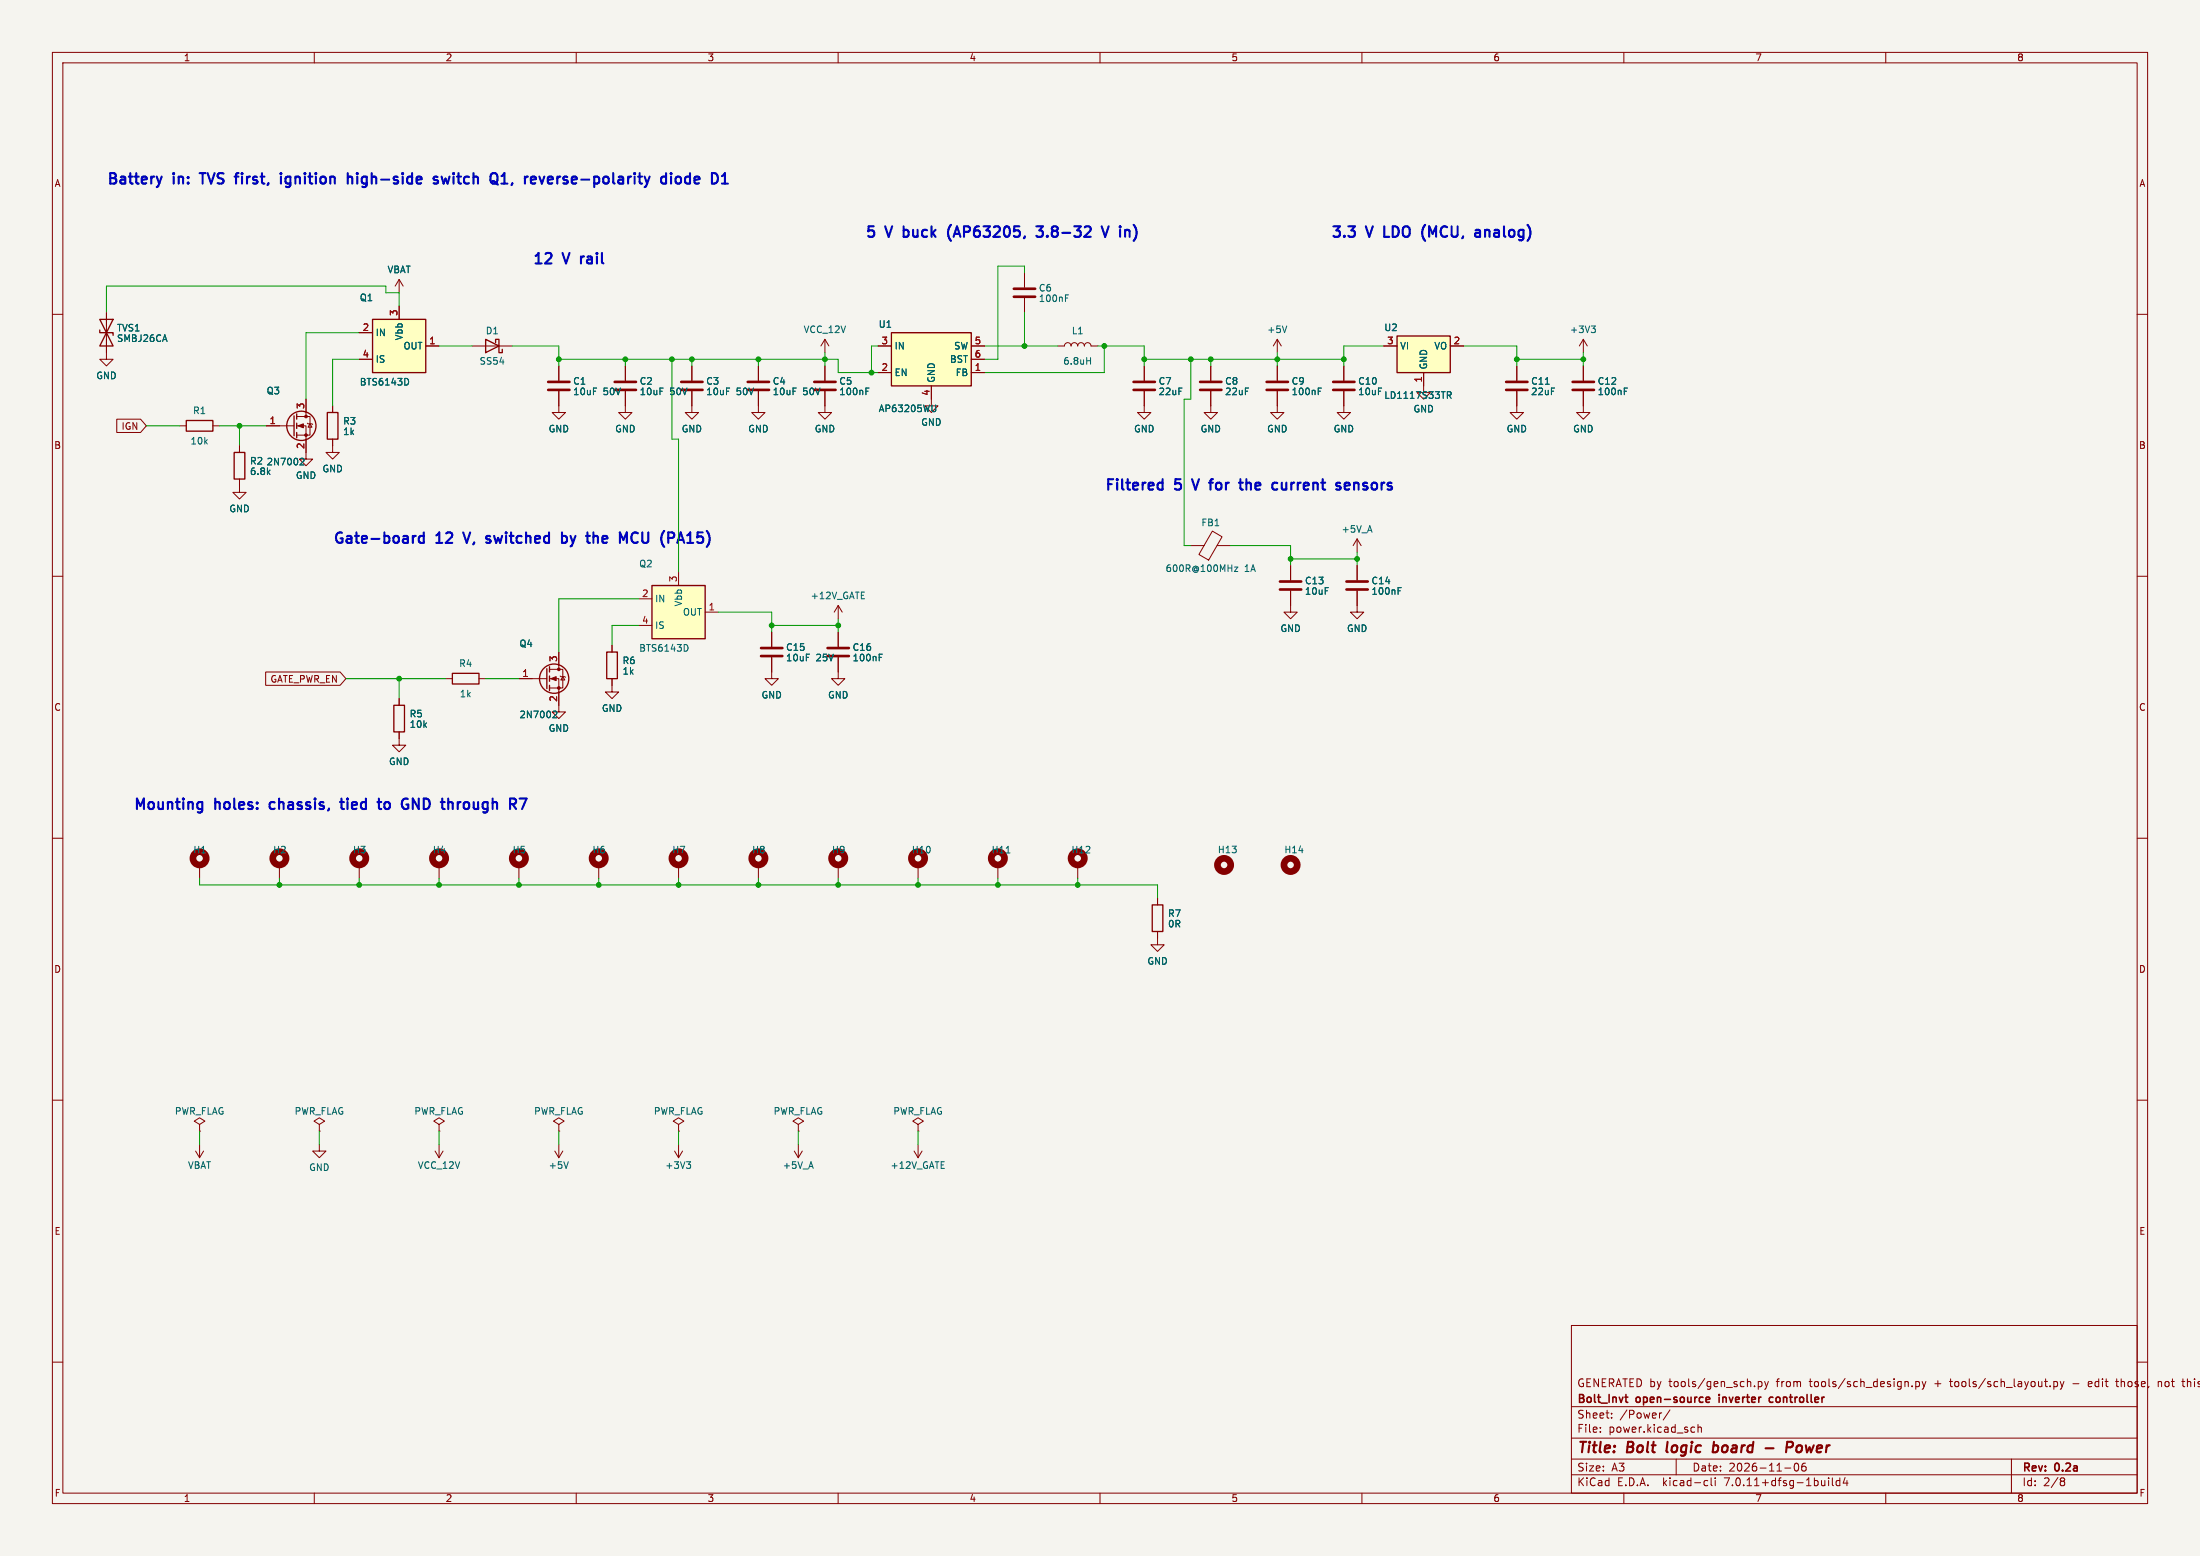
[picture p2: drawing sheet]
<svg xmlns="http://www.w3.org/2000/svg" width="420mm" height="297mm" viewBox="0 0 420 297" stroke-linecap="round" stroke-linejoin="round" font-family="sans-serif">
<path d="M0 0h420v297h-420z" fill="#f5f4ef" stroke="#f5f4ef" stroke-width=".19"/>
<g fill="none" stroke="#840000" stroke-width=".19">
<path d="M10 10h400v277h-400zM12 12h396v273h-396zM60 10v2M110 10v2M160 10v2M210 10v2M260 10v2M310 10v2M360 10v2M10 60h2M20.3 59.7v8.9h1.3l-1.3 1.3-1.3-1.3h1.3M76.2 53.3v2.6"/>
<path d="M76.2 58.4v2.6M76.2 53.3l-.8 1.3M76.2 53.3l.8 1.3M195.6 52.1v2.8M195.6 56.9v2.8M408 60h2M56.6 79.5h2.6v3.6h-2.6M58.4 76.2v3.3M63.5 77.5v1.2M68.6 63.5h2.5M68.6 68.6h2.5M81.3 66h2.5"/>
<path d="M90.2 66h7.6M106.7 74.7v4h1.2l-1.2 1.3-1.3-1.3h1.3M106.7 69.9v2.7M119.4 74.7v4h1.2l-1.2 1.3-1.3-1.3h1.3M119.4 69.9v2.7M132.1 74.7v4h1.2l-1.2 1.3-1.3-1.3h1.3M132.1 69.9v2.7M144.8 74.7v4h1.2l-1.2 1.3-1.3-1.3h1.3M144.8 69.9v2.7M157.5 74.7v4h1.2l-1.2 1.3-1.3-1.3h1.3M157.5 64.8l-.8 1.2M157.5 64.8v2.5"/>
<path d="M157.5 69.9v2.7M157.5 64.8l.7 1.2M167.6 66h2.6M167.6 71.1h2.6M177.8 73.7v3.8h1.3l-1.3 1.2-1.3-1.2h1.3M185.4 66h2.6M185.4 68.6h2.6M185.4 71.1h2.6M201.9 66h1.3a.64 .64 0 0 1 .6-.6 .64 .64 0 0 1 .7 .6 .64 .64 0 0 1 .6-.6 .64 .64 0 0 1 .6 .6 .64 .64 0 0 1 .7-.6 .64 .64 0 0 1 .6 .6 .64 .64 0 0 1 .6-.6 .64 .64 0 0 1 .7 .6h1.2M218.4 74.7v4h1.3l-1.3 1.3-1.2-1.3h1.2M218.4 69.9v2.7M231.1 74.7v4h1.3l-1.3 1.3-1.2-1.3h1.2"/>
<path d="M231.1 69.9v2.7M243.8 74.7v4h1.3l-1.3 1.3-1.2-1.3h1.2M243.8 64.8v2.5M243.8 69.9v2.7M243.8 64.8l-.7 1.2M243.8 64.8l.8 1.2M256.5 74.7v4h1.3l-1.3 1.3-1.2-1.3h1.2M256.5 69.9v2.7M264.2 66h2.5M271.8 71.1v3.8h1.2l-1.2 1.3-1.3-1.3h1.3M276.9 66h2.5M289.6 74.7v4h1.2l-1.2 1.3-1.3-1.3h1.3"/>
<path d="M289.6 69.9v2.7M302.3 74.7v4h1.2l-1.2 1.3-1.3-1.3h1.3M302.3 64.8v2.5M302.3 69.9v2.7M302.3 64.8l-.8 1.2M302.3 64.8l.7 1.2M22.3 80h4.5l1.1 1.3-1.1 1.3h-4.5zM34.3 81.3h1.3M40.6 81.3h1.3M45.7 91.4v2.6h1.3l-1.3 1.3-1.3-1.3h1.3M45.7 85.1v1.3M50.8 81.3h5.3"/>
<path d="M56.6 81.3h1.8v6.3h1.3l-1.3 1.3-1.3-1.3h1.3M58.7 80.8l1 .2M59.2 80.9l.4 .6h-.8zM63.5 83.8v2.6h1.3l-1.3 1.2-1.3-1.2h1.3M10 110h2M121.9 114.3h2.6M121.9 119.4h2.6M129.5 109.2v2.6M134.6 116.8h2.6M160 115.6v2.5M160 115.6l-.7 1.2M160 115.6l.8 1.2"/>
<path d="M227.3 104.1h2.6M231.4 101.4l1.9 1.1-2.6 4.4-1.8-1.1zM232.4 104.1h2.5M246.4 112.8v4h1.2l-1.2 1.3-1.3-1.3h1.3M246.4 108v2.7M259.1 112.8v4h1.2l-1.2 1.3-1.3-1.3h1.3M259.1 102.9v2.5M259.1 108v2.7M259.1 102.9l-.8 1.2M259.1 102.9l.7 1.2M408 110h2M50.7 128.3h14.2l1.1 1.2-1.1 1.3h-14.2z"/>
<path d="M76.2 139.7v2.5h1.3l-1.3 1.3-1.3-1.3h1.3M76.2 133.4v1.2M85.1 129.5h1.3M91.4 129.5h1.3M99.1 129.5h5.3M104.9 129.5h1.8v6.4h1.2l-1.2 1.3-1.3-1.3h1.3M104.9 127.8h2.5v3.5h-2.5M106.7 124.5v3.3M106.9 129l1 .3M107.4 129.2l.4 .6h-.7zM116.8 129.5v2.6h1.3l-1.3 1.3-1.2-1.3h1.2M116.8 123.2v1.3"/>
<path d="M147.3 125.5v4h1.3l-1.3 1.3-1.3-1.3h1.3M147.3 120.7v2.7M160 125.5v4h1.3l-1.3 1.3-1.3-1.3h1.3M160 120.7v2.7M10 160h2M408 160h2M38.1 165.1v2.5M53.3 165.1v2.5M68.6 165.1v2.5M83.8 165.1v2.5M99.1 165.1v2.5M114.3 165.1v2.5"/>
<path d="M129.5 165.1v2.5M144.8 165.1v2.5M160 165.1v2.5M175.3 165.1v2.5M190.5 165.1v2.5M205.7 165.1v2.5M221 177.8v2.5h1.2l-1.2 1.3-1.3-1.3h1.3M221 171.5v1.2M10 210h2M37.3 219.7l.8 1.3M38.1 214.6l1-.6-1-.6-1 .6 1 .6v1.3M38.1 215.9h.1"/>
<path d="M38.1 218.4v2.6M38.9 219.7l-.8 1.3M61 214.6l1-.6-1-.6-1.1 .6 1.1 .6v1.3M61 215.9h.1M61 218.4v1.3h1.2l-1.2 1.3-1.3-1.3h1.3M83.1 219.7l.7 1.3M83.8 214.6l1-.6-1-.6-1 .6 1 .6v1.3M83.8 215.9h.1M83.8 218.4v2.6M84.6 219.7l-.8 1.3M105.9 219.7l.8 1.3M106.7 214.6l1-.6-1-.6-1 .6 1 .6v1.3"/>
<path d="M106.7 215.9h.1M106.7 218.4v2.6M107.4 219.7l-.7 1.3M128.8 219.7l.7 1.3M129.5 214.6l1.1-.6-1.1-.6-1 .6 1 .6v1.3M129.5 215.9h.1M129.5 218.4v2.6M130.3 219.7l-.8 1.3M151.6 219.7l.8 1.3M152.4 214.6l1-.6-1-.6-1 .6 1 .6v1.3M152.4 215.9h.1M152.4 218.4v2.6"/>
<path d="M153.2 219.7l-.8 1.3M174.5 219.7l.8 1.3M175.3 214.6l1-.6-1-.6-1.1 .6 1.1 .6v1.3M175.3 215.9h.1M175.3 218.4v2.6M176 219.7l-.7 1.3M408 210h2M10 260h2M300 253h108v32h-108zM408 260h2M300 278.5h108M300 274.5h108"/>
<path d="M300 268.5h108M305.5 273.2v.2M305.5 272.5v.1M307.7 270.5v.2M307.7 269.8v.1M317.2 269.7l-.3 .1M318.8 269.1l-1.3 1.9M320 278.5v3M323.1 272.4l.4 .1M323.5 273.3l-.4 .1M324.2 272.5l.2-.1 .3 .1 .1 .9M324.2 271.9v1.5"/>
<path d="M335.7 263.7v1.5M335.7 263.8l.4-.1 .3 .3-.2 .6h-.5M336.9 263.7l.3 1M337.2 264.7l-.3 .5M337.6 263.7l-.4 1M342.7 279.4l.2-.1a.8 .8 0 0 1 .5 .7 .8 .8 0 0 1-.5 .8 1 1 0 0 1-.2-1.4zM344.7 279.3a.59 .59 0 0 0-.8 .6v.6l.2 .2 .4 .1 .2-.2 .1-.5-.1-.2h-.5l-.3 .2M365 264.5v.2M365.7 263.8l.5-.1 .2 .3-.1 .6h-.6M365.7 263.7v1.5M366.9 263.7l.4 1M367.3 264.7l-.4 .5"/>
<path d="M367.7 263.7l-.4 1M384 278.5v6.5M391.4 264.5v.2M392.1 263.8l.4-.1 .3 .3-.1 .6h-.6M392.1 263.7v1.5M393.3 263.7l.4 1M393.7 264.7l-.4 .5M394 263.7l-.3 1M395.7 264.1h1.2M399.2 263.7h-.3l-.2 .2v.7l.5 .1M399.4 264l-.7 .2M403.9 263.7h.5"/>
<path d="M404.1 263.2v1.3l.3 .2M412 263.7v1M412.6 263.8l-.4-.1-.2 .1M416.5 263.7h.6M416.7 263.2v1.3l.4 .2M60 285v2M110 285v2M160 285v2M210 285v2M260 285v2M300 281.5h108M310 285v2"/>
<path d="M325.6 282.6l.4 .1M326 283.5l-.4 .1M326.7 282.1v1.3l.2 .2M327.4 282.1v.1M327.4 282.6v1M340.7 280.2h1.2M349.1 282.1v.1M349.1 282.6v1M349.8 282.1v1.3l.2 .2M351.2 282.7l-.4-.1-.3 .3 .2 .6h.5M351.2 282.1v1.5M352.2 282l-.3 1.1h.9"/>
<path d="M352.6 282.6v1M360 285v2M393.6 282.1h.3l.3 .3-.3 .3M393.6 282.7h.3M393.9 282.7l.2 .2 .1 .4-.3 .3h-.3"/>
</g>
<path d="M318.3 275.2l-.1 1.9M327.1 276h.8M327.2 275.2l-.2 2M327.8 277a.66 .66 0 0 1-.8 .1M337.1 276.4h1.5M341.1 276.3h.7a.55 .55 0 0 0 .5-.5 .55 .55 0 0 0-.3-.6h-.8l-.2 2M343.7 275.9a.62 .62 0 0 0-.7 .4v.7l.5 .2" fill="none" stroke="#840000" stroke-width=".4"/>
<path d="M310.2 266.7h.6M310.5 267.6l.3 .1M325.7 267.2l.7-.2-.1-.2-.4-.1-.2 .2 .1 .7h.5M328.2 266.2v.1M328.2 266.7v1M338.5 266.8l-.5-.1-.2 .3 .1 .6h.6" fill="none" stroke="#840000" stroke-width=".3"/>
<g fill="none" stroke="#840000" stroke-width=".25">
<path d="M19 63v.5h2.6v.5M19 61l2.6 5h-2.6l2.6-5zM56.1 79.4v3.8M56.6 79v1M62.5 78.7h2v5.1h-2zM71.1 61h10.2v10.1h-10.2zM92.7 64.8l2.5 1.2-2.5 1.3zM94.6 65.4v-.6h.6v2.5h.7v-.6M170.2 63.5h15.2v10.2h-15.2zM266.7 64.1h10.2v7h-10.2zM35.6 80.3h5v2h-5zM44.7 86.4h2v5h-2z"/>
<path d="M56.6 80.8v1M56.6 82.6v1M124.5 111.8h10.1v10.1h-10.1zM75.2 134.6h2v5.1h-2zM86.4 128.5h5v2.1h-5zM104.4 127.6v3.8M104.9 127.3v1M104.9 129v1M104.9 130.8v1M115.8 124.5h2.1v5h-2.1zM220 172.7h2v5.1h-2z"/>
<circle cx="57.5" cy="81.3" r="2.79"/>
<circle cx="105.8" cy="129.5" r="2.79"/>
</g>
<g fill="#840000" stroke="#840000" stroke-width=".19">
<path d="M105.2 129.5l1-.3v.7z"/>
<path d="M56.9 81.3l1-.4v.8z"/>
<circle cx="106.7" cy="131.3" r=".25"/>
<circle cx="106.7" cy="127.8" r=".25"/>
<circle cx="58.4" cy="83.1" r=".25"/>
<circle cx="58.4" cy="79.5" r=".25"/>
</g>
<g fill="none" stroke="#006464" stroke-width=".19">
<path d="M203.4 56.9h.4M203.4 56.3h.6M77.8 72.3l.2 .5-.2 .6M165.3 74.7h.4M165.3 74.1h.6M178.6 77.3v1l-.2 .3h-.2M207.5 68.9h.7M208.2 68.2v1.3M245.7 62.2l-.5 1.3M251.7 74.7h.4M251.7 74.1h.6M276.3 74.8h.5l.2 .2-.1 .4h-.6"/>
<path d="M276.6 75.4l.4 .6M295 73.3h.7M303.8 62.2h.8l-.5 .5M304.3 62.7l.3 .2v.3l-.3 .3M310.1 74.7h.4M310.1 74.1h.6M57.5 87.5h.4l.1 .3-.7 .9h.7M235.6 108.2h.7l-.7 .9h.7M266.9 112.8h.4M266.9 112.2h.6M105.8 135.7l.4 .1 .1 .3-.8 .9h.8M131.1 123.1l.2 .5-.2 .6"/>
<path d="M167.8 125.5h.5M167.8 124.9h.6M192.1 162.8h.7M108.5 221.7l-.4 1.3M131.1 221.7h.7l-.4 .5M131.6 222.2l.2 .3v.3l-.2 .2"/>
</g>
<g fill="none" stroke="#840000" stroke-width="1.3">
<circle cx="38.1" cy="163.8" r="1.27"/>
<circle cx="53.3" cy="163.8" r="1.27"/>
<circle cx="68.6" cy="163.8" r="1.27"/>
<circle cx="83.8" cy="163.8" r="1.27"/>
<circle cx="99.1" cy="163.8" r="1.27"/>
<circle cx="114.3" cy="163.8" r="1.27"/>
<circle cx="129.5" cy="163.8" r="1.27"/>
<circle cx="144.8" cy="163.8" r="1.27"/>
<circle cx="160" cy="163.8" r="1.27"/>
<circle cx="175.3" cy="163.8" r="1.27"/>
<circle cx="190.5" cy="163.8" r="1.27"/>
<circle cx="205.7" cy="163.8" r="1.27"/>
<circle cx="233.7" cy="165.1" r="1.27"/>
<circle cx="246.4" cy="165.1" r="1.27"/>
</g>
<g fill="#ffffc2" stroke="#ffffc2" stroke-width=".19">
<path d="M71.1 61h10.2v10.1h-10.2z"/>
<path d="M266.7 64.1h10.2v7h-10.2z"/>
<path d="M170.2 63.5h15.2v10.2h-15.2z"/>
<path d="M124.5 111.8h10.1v10.1h-10.1z"/>
</g>
<g fill="none" stroke="#840000" stroke-width=".51">
<path d="M193.5 56.6h4.1M193.5 55.1h4.1M104.6 74.4h4.1M104.6 72.9h4.1M117.3 74.4h4.1M117.3 72.9h4.1M130 74.4h4.1M130 72.9h4.1M142.7 74.4h4.1M142.7 72.9h4.1M155.4 74.4h4.1M155.4 72.9h4.1"/>
<path d="M216.4 74.4h4.1M216.4 72.9h4.1M229.1 74.4h4.1M229.1 72.9h4.1M241.8 74.4h4.1M241.8 72.9h4.1M254.5 74.4h4.1M254.5 72.9h4.1M287.5 74.4h4.1M287.5 72.9h4.1M300.2 74.4h4.1M300.2 72.9h4.1"/>
<path d="M244.3 112.5h4.1M244.3 111h4.1M257 112.5h4.1M257 111h4.1M145.3 125.2h4.1M145.3 123.7h4.1M158 125.2h4.1M158 123.7h4.1"/>
</g>
<g fill="none" stroke="#0000c2" stroke-width=".4">
<path d="M30.9 33.7l-.5 1.3M38.1 33h1.1M53.6 33v.2M53.6 33.7v1.3M55.3 35.5a.54 .54 0 0 1-.7 .1M55.4 33.8l-.5-.1-.4 .4v.6l.2 .3h.7M66.7 33.7h.3l.2 .3v1M68.2 33v.2M68.2 33.7v1.3M82.9 34.3l.6 .2 .1 .3-.3 .2h-.5M82.9 33.8l.2-.1 .4 .1M84.3 33.7l.4 1.3 .4-.9 .3 .9 .4-1.3"/>
<path d="M95.7 35h1.2M97.8 35l-.2 .3M103.9 33.7l-.5 1.3M105.2 33.7h-.3l-.3 .3 .1 1h.5M105.5 34.2l-.9 .2M128.1 33v.2M128.1 33.7v1.3M128.1 33l.1 .1-.1 .1M129.1 33.9a.54 .54 0 0 1 .5-.2 .54 .54 0 0 1 .4 .4v.6a.54 .54 0 0 1-.5 .4 .54 .54 0 0 1-.5-.4zM131.7 33.8l-.5-.1-.4 .4v.6l.2 .3h.7M131.7 33v2M110.9 49v1.3"/>
<path d="M111 49.1l-.1 .2M172.5 43.2v2M172.5 45.1l.2 .1M172.7 43.9l-.2 .1M181.6 42.9a2.29 2.29 0 0 0 0 3.1M197.8 43.2h1.3l-.7 .8a.54 .54 0 0 1 .7 .3v.5l-.2 .3-.8 .1-.3-.2M210.3 43.2l.7 2 .6-2M216.5 43a2.35 2.35 0 0 1 0 2.9M264.3 43.2v2h.9M271.8 45.6l.3 .4M272.1 42.9l-.3 .4M281.9 43.9h.4l.2 .3v1"/>
<path d="M282.5 45.1l-.6 .1M282.5 44.3l-.6 .1M221.4 92.1l.5 .1M221.9 91.5v2M221.9 93.4l-.5 .1M227.6 91.5l.6 2M230.8 92.1h.8M231.4 91.5h.2M237.9 91.5v2M238.5 92.1l-.6 .2M244.7 92.1l.1 1.3h.7M256.7 93.2l.3 .3 .6-.1"/>
<path d="M256.7 92.4l.3-.3h.4l.3 .3v.2l-1 .2M79.4 102.3l-.4 .1M80.9 102.4l-.6-.1-.3 .4v.5l.1 .3h.8M80.9 101.6v2M88.4 101.6l.7 2M92.9 102.4h.7M92.9 102.9l.7 .2 .1 .1-.1 .3-.6 .1M107.3 102.4l.6-.1 .3 .4v.5l-.2 .3h-.7M108.9 102.3l.5 1.3M109.1 104.2l-.2 .1M113.9 102.3l.2 .3v1M121.7 101.7a.92 .92 0 0 0-1.1 .3 .92 .92 0 0 0 0 1.1 .7 .7 0 0 0 1.1 .4"/>
<path d="M129.3 103.6l.7-2 .6 2M129.5 103.1h.9M51.6 153.3v.9M64.9 153.1h.8M65.2 152.4v1.7l.1 .2 .4 .1M72 153.1h.8M72.4 154.3l.4 .1M74 153.1a.54 .54 0 0 0-.6 .4v.5a.54 .54 0 0 0 .6 .4M78.8 154.4v-2l1.1 2M87.4 153.1v1.3M87.6 153.2l-.2 .3M99.2 152.4h1.3l-.8 2"/>
</g>
<g fill="none" stroke="#009600" stroke-width=".19">
<path d="M76.2 58.4v-2.5h-2.5v-1.3h-53.4v5.1M195.6 52.1v-1.3h-5.1v17.8h-2.5M195.6 59.7v6.3M68.6 68.6h-5.1v8.9M68.6 63.5h-10.2v12.7M83.8 66h6.4M97.8 66h8.9v3.9M106.7 68.6h53.3v2.5h7.6M119.4 68.6v1.3M128.3 68.6v15.2h1.2v25.4M132.1 68.6v1.3M144.8 68.6v1.3"/>
<path d="M157.5 67.3v2.6M167.6 66h-1.2v5.1M188 66h13.9M209.5 66h8.9v3.9M210.8 66v5.1h-22.8M218.4 68.6h38.1M227.3 68.6v7.6h-1.2v27.9h1.2M231.1 68.6v1.3M243.8 67.3v2.6M264.2 66h-7.7v3.9M279.4 66h10.2v3.9M289.6 68.6h12.7"/>
<path d="M302.3 67.3v2.6M27.9 81.3h6.4M41.9 81.3h8.9M45.7 81.3v3.8M121.9 119.4h-5.1v3.8M121.9 114.3h-15.2v10.2M137.2 116.8h10.1v3.9M147.3 119.4h12.7M160 118.1v2.6M234.9 104.1h11.5v3.9M246.4 106.7h12.7M259.1 105.4v2.6"/>
<path d="M66 129.5h19.1M76.2 129.5v3.9M92.7 129.5h6.4M38.1 167.6v1.3h182.9v2.6M53.3 167.6v1.3M68.6 167.6v1.3M83.8 167.6v1.3M99.1 167.6v1.3M114.3 167.6v1.3M129.5 167.6v1.3M144.8 167.6v1.3M160 167.6v1.3"/>
<path d="M175.3 167.6v1.3M190.5 167.6v1.3M205.7 167.6v1.3M38.1 215.9v2.5M61 215.9v2.5M83.8 215.9v2.5M106.7 215.9v2.5M129.5 215.9v2.5M152.4 215.9v2.5M175.3 215.9v2.5"/>
</g>
<g fill="#009600" stroke="#009600" stroke-width=".19">
<circle cx="160" cy="119.4" r=".46"/>
<circle cx="147.3" cy="119.4" r=".46"/>
<circle cx="157.5" cy="68.6" r=".46"/>
<circle cx="166.4" cy="71.1" r=".46"/>
<circle cx="210.8" cy="66" r=".46"/>
<circle cx="195.6" cy="66" r=".46"/>
<circle cx="144.8" cy="68.6" r=".46"/>
<circle cx="132.1" cy="68.6" r=".46"/>
<circle cx="289.6" cy="68.6" r=".46"/>
<circle cx="302.3" cy="68.6" r=".46"/>
<circle cx="243.8" cy="68.6" r=".46"/>
<circle cx="256.5" cy="68.6" r=".46"/>
<circle cx="45.7" cy="81.3" r=".46"/>
<circle cx="114.3" cy="168.9" r=".46"/>
<circle cx="129.5" cy="168.9" r=".46"/>
<circle cx="83.8" cy="168.9" r=".46"/>
<circle cx="99.1" cy="168.9" r=".46"/>
<circle cx="76.2" cy="129.5" r=".46"/>
<circle cx="144.8" cy="168.9" r=".46"/>
<circle cx="160" cy="168.9" r=".46"/>
<circle cx="175.3" cy="168.9" r=".46"/>
<circle cx="190.5" cy="168.9" r=".46"/>
<circle cx="205.7" cy="168.9" r=".46"/>
<circle cx="53.3" cy="168.9" r=".46"/>
<circle cx="68.6" cy="168.9" r=".46"/>
<circle cx="231.1" cy="68.6" r=".46"/>
<circle cx="227.3" cy="68.6" r=".46"/>
<circle cx="259.1" cy="106.7" r=".46"/>
<circle cx="218.4" cy="68.6" r=".46"/>
<circle cx="246.4" cy="106.7" r=".46"/>
<circle cx="128.3" cy="68.6" r=".46"/>
<circle cx="106.7" cy="68.6" r=".46"/>
<circle cx="119.4" cy="68.6" r=".46"/>
</g>
<g font-size="2.8" fill="#0000c2">
<text x="20.3" y="35.3">Battery</text>
<text x="33.2" y="35.3">in:</text>
<text x="39.3" y="35.3">TVS</text>
<text x="46.7" y="35.3">first,</text>
<text x="56.1" y="35.3">ignition</text>
<text x="69.7" y="35.3">high-side</text>
<text x="86.9" y="35.3">switch</text>
<text x="98.6" y="35.3">Q1,</text>
<text x="105.9" y="35.3">reverse-polarity</text>
<text x="132.8" y="35.3">diode</text>
<text x="165.1" y="45.5">5</text>
<text x="169.3" y="45.5">V</text>
<text x="173.4" y="45.5">buck</text>
<text x="182.6" y="45.5">(AP63205,</text>
<text x="200.5" y="45.5">3.8-32</text>
<text x="213.9" y="45.5">V</text>
<text x="254" y="45.5">3.3</text>
<text x="261.1" y="45.5">V</text>
<text x="265.1" y="45.5">LDO</text>
<text x="273.2" y="45.5">(MCU,</text>
<text x="284.2" y="45.5">analog)</text>
<text x="101.6" y="50.6">12</text>
<text x="107.7" y="50.6">V</text>
<text x="111.8" y="50.6">rail</text>
<text x="210.8" y="93.7">Filtered</text>
<text x="224.5" y="93.7">5</text>
<text x="228.7" y="93.7">V</text>
<text x="232.7" y="93.7">for</text>
<text x="239.3" y="93.7">the</text>
<text x="246.2" y="93.7">current</text>
<text x="259.2" y="93.7">sensors</text>
<text x="63.5" y="103.9">Gate-board</text>
<text x="83.4" y="103.9">12</text>
<text x="89.6" y="103.9">V,</text>
<text x="94.6" y="103.9">switched</text>
<text x="109.7" y="103.9">by</text>
<text x="115.4" y="103.9">the</text>
<text x="122.4" y="103.9">MCU</text>
<text x="131.1" y="103.9">(PA15)</text>
<text x="25.4" y="154.7">Mounting</text>
<text x="41.2" y="154.7">holes:</text>
<text x="52.4" y="154.7">chassis,</text>
<text x="66.8" y="154.7">tied</text>
<text x="74.8" y="154.7">to</text>
<text x="80.1" y="154.7">GND</text>
<text x="88.5" y="154.7">through</text>
</g>
<g font-size="2.8" fill="#840000">
<text x="301" y="277.9">Title:</text>
<text x="310.6" y="277.9">Bolt</text>
<text x="319" y="277.9">logic</text>
<text x="328.6" y="277.9">board</text>
<text x="344.2" y="277.9">Power</text>
</g>
<g font-size="2.1" fill="#840000">
<text x="301" y="268.2">Bolt_Invt</text>
<text x="301" y="265">GENERATED by</text>
<text x="312.4" y="268.2">open-source</text>
<text x="318.7" y="265">tools/gen_sch.py</text>
<text x="328.8" y="268.2">inverter</text>
<text x="339.1" y="268.2">controller</text>
<text x="339.3" y="265">from</text>
<text x="345.8" y="265">tools/sch_design.py</text>
<text x="369.7" y="265">+</text>
<text x="372.9" y="265">tools/sch_layout.py</text>
<text x="399.5" y="265">edit</text>
<text x="405" y="265">those,</text>
<text x="413.1" y="265">not</text>
<text x="418" y="265">this</text>
<text x="301" y="273.7">File:</text>
<text x="301" y="271">Sheet:</text>
<text x="307.1" y="273.7">power.kicad_sch</text>
<text x="309.2" y="271">/Power/</text>
<text x="301" y="281.1">Size:</text>
<text x="307.6" y="281.1">A3</text>
<text x="323" y="281.1">Date:</text>
<text x="330" y="281.1">2026-11-06</text>
<text x="386" y="281.3">Rev:</text>
<text x="392.4" y="281.3">0.2a</text>
<text x="301" y="283.9">KiCad</text>
<text x="308.7" y="283.9">E.D.A.</text>
<text x="317.6" y="283.9">kicad-cli</text>
<text x="329.5" y="283.9">7.0.11+dfsg-1build4</text>
<text x="386" y="283.9">Id:</text>
<text x="390.1" y="283.9">2/8</text>
</g>
<g font-size="1.8" fill="#840000">
<text x="35" y="11.9">1</text>
<text x="85" y="11.9">2</text>
<text x="135" y="11.9">3</text>
<text x="185" y="11.9">4</text>
<text x="235" y="11.9">5</text>
<text x="285" y="11.9">6</text>
<text x="335" y="11.9">7</text>
<text x="385" y="11.9">8</text>
<text x="10.3" y="35.9">A</text>
<text x="408.3" y="35.9">A</text>
<text x="23.1" y="82.2">IGN</text>
<text x="10.3" y="85.9">B</text>
<text x="408.2" y="85.9">B</text>
<text x="51.5" y="130.5">GATE_PWR_EN</text>
<text x="10.3" y="135.9">C</text>
<text x="408.2" y="135.9">C</text>
<text x="10.3" y="185.9">D</text>
<text x="408.2" y="185.9">D</text>
<text x="10.3" y="235.9">E</text>
<text x="408.3" y="235.9">E</text>
<text x="10.3" y="285.9">F</text>
<text x="35" y="286.9">1</text>
<text x="85" y="286.9">2</text>
<text x="135" y="286.9">3</text>
<text x="185" y="286.9">4</text>
<text x="235" y="286.9">5</text>
<text x="285" y="286.9">6</text>
<text x="335" y="286.9">7</text>
<text x="385" y="286.9">8</text>
<text x="408.3" y="285.9">F</text>
</g>
<g font-size="1.8" fill="#006464">
<text x="73.9" y="52.3">VBAT</text>
<text x="68.6" y="57.7">Q1</text>
<text x="198.2" y="55.8">C6</text>
<text x="198.2" y="57.8">100nF</text>
<text x="22.2" y="65.5">SMBJ26CA</text>
<text x="22.2" y="63.5">TVS1</text>
<text x="71.6" y="64.4">IN</text>
<text x="77.1" y="65.1" transform="rotate(-90 77.1 65.1)">Vbb</text>
<text x="92.6" y="64">D1</text>
<text x="153.3" y="63.8">VCC_12V</text>
<text x="167.6" y="62.8">U1</text>
<text x="204.5" y="64">L1</text>
<text x="241.8" y="63.8">+5V</text>
<text x="264.2" y="63.4">U2</text>
<text x="299.6" y="63.8">+3V3</text>
<text x="71.6" y="69.4">IS</text>
<text x="76.9" y="66.9">OUT</text>
<text x="91.5" y="69.8">SS54</text>
<text x="170.7" y="72">EN</text>
<text x="170.7" y="66.9">IN</text>
<text x="181.3" y="69.4">BST</text>
<text x="182" y="66.9">SW</text>
<text x="182.4" y="72">FB</text>
<text x="202.9" y="69.8">6.8uH</text>
<text x="267.2" y="66.9">VI</text>
<text x="272.6" y="70.6" transform="rotate(-90 272.6 70.6)">GND</text>
<text x="273.7" y="66.9">VO</text>
<text x="18.3" y="72.6">GND</text>
<text x="50.8" y="75.5">Q3</text>
<text x="68.6" y="73.8">BTS6143D</text>
<text x="109.3" y="73.6">C1</text>
<text x="109.3" y="75.6">10uF</text>
<text x="115.1" y="75.6">50V</text>
<text x="122" y="73.6">C2</text>
<text x="122" y="75.6">10uF</text>
<text x="127.8" y="75.6">50V</text>
<text x="134.7" y="73.6">C3</text>
<text x="134.7" y="75.6">10uF</text>
<text x="140.5" y="75.6">50V</text>
<text x="147.4" y="73.6">C4</text>
<text x="147.4" y="75.6">10uF</text>
<text x="153.2" y="75.6">50V</text>
<text x="160.1" y="73.6">C5</text>
<text x="160.1" y="75.6">100nF</text>
<text x="178.7" y="73.2" transform="rotate(-90 178.7 73.2)">GND</text>
<text x="221.1" y="73.6">C7</text>
<text x="221.1" y="75.6">22uF</text>
<text x="233.8" y="73.6">C8</text>
<text x="233.8" y="75.6">22uF</text>
<text x="246.5" y="73.6">C9</text>
<text x="246.5" y="75.6">100nF</text>
<text x="259.2" y="73.6">C10</text>
<text x="259.2" y="75.6">10uF</text>
<text x="264.2" y="76.3">LD1117S33TR</text>
<text x="292.2" y="73.6">C11</text>
<text x="292.2" y="75.6">22uF</text>
<text x="304.9" y="73.6">C12</text>
<text x="304.9" y="75.6">100nF</text>
<text x="36.8" y="79.2">R1</text>
<text x="65.4" y="81.2">R3</text>
<text x="65.4" y="83.2">1k</text>
<text x="104.6" y="82.7">GND</text>
<text x="117.3" y="82.7">GND</text>
<text x="130" y="82.7">GND</text>
<text x="142.7" y="82.7">GND</text>
<text x="155.4" y="82.7">GND</text>
<text x="167.6" y="78.9">AP63205WU</text>
<text x="175.8" y="81.5">GND</text>
<text x="216.4" y="82.7">GND</text>
<text x="229.1" y="82.7">GND</text>
<text x="241.8" y="82.7">GND</text>
<text x="254.5" y="82.7">GND</text>
<text x="269.7" y="78.9">GND</text>
<text x="287.5" y="82.7">GND</text>
<text x="300.2" y="82.7">GND</text>
<text x="36.3" y="85">10k</text>
<text x="47.6" y="88.9">R2</text>
<text x="50.8" y="89">2N7002</text>
<text x="47.6" y="90.9">6.8k</text>
<text x="56.4" y="91.6">GND</text>
<text x="61.5" y="90.4">GND</text>
<text x="43.7" y="98">GND</text>
<text x="229.3" y="100.6">FB1</text>
<text x="256" y="101.9">+5V_A</text>
<text x="121.9" y="108.5">Q2</text>
<text x="222.4" y="109.4">600R@100MHz</text>
<text x="237.6" y="109.4">1A</text>
<text x="249" y="111.7">C13</text>
<text x="249" y="113.7">10uF</text>
<text x="261.7" y="111.7">C14</text>
<text x="261.7" y="113.7">100nF</text>
<text x="125" y="115.2">IN</text>
<text x="130.3" y="117.7">OUT</text>
<text x="130.4" y="115.9" transform="rotate(-90 130.4 115.9)">Vbb</text>
<text x="154.7" y="114.6">+12V_GATE</text>
<text x="99.1" y="123.7">Q4</text>
<text x="121.9" y="124.6">BTS6143D</text>
<text x="125" y="120.2">IS</text>
<text x="150" y="124.4">C15</text>
<text x="162.7" y="124.4">C16</text>
<text x="244.3" y="120.8">GND</text>
<text x="257" y="120.8">GND</text>
<text x="87.6" y="127.5">R4</text>
<text x="118.7" y="127">R6</text>
<text x="118.7" y="129">1k</text>
<text x="150" y="126.4">10uF</text>
<text x="155.8" y="126.4">25V</text>
<text x="162.7" y="126.4">100nF</text>
<text x="78.1" y="137.1">R5</text>
<text x="87.7" y="133.3">1k</text>
<text x="99.1" y="137.3">2N7002</text>
<text x="114.8" y="136.1">GND</text>
<text x="145.3" y="133.5">GND</text>
<text x="158" y="133.5">GND</text>
<text x="78.1" y="139.1">10k</text>
<text x="104.6" y="139.9">GND</text>
<text x="74.2" y="146.2">GND</text>
<text x="36.8" y="163.1">H1</text>
<text x="52" y="163.1">H2</text>
<text x="67.3" y="163.1">H3</text>
<text x="82.5" y="163.1">H4</text>
<text x="97.8" y="163.1">H5</text>
<text x="113" y="163.1">H6</text>
<text x="128.2" y="163.1">H7</text>
<text x="143.5" y="163.1">H8</text>
<text x="158.7" y="163.1">H9</text>
<text x="174" y="163.1">H10</text>
<text x="189.2" y="163.1">H11</text>
<text x="204.4" y="163.1">H12</text>
<text x="232.4" y="163.1">H13</text>
<text x="245.1" y="163.1">H14</text>
<text x="222.9" y="175.2">R7</text>
<text x="222.9" y="177.2">0R</text>
<text x="218.9" y="184.3">GND</text>
<text x="33.3" y="213">PWR_FLAG</text>
<text x="56.1" y="213">PWR_FLAG</text>
<text x="79" y="213">PWR_FLAG</text>
<text x="101.9" y="213">PWR_FLAG</text>
<text x="124.7" y="213">PWR_FLAG</text>
<text x="147.6" y="213">PWR_FLAG</text>
<text x="170.4" y="213">PWR_FLAG</text>
<text x="35.8" y="223.3">VBAT</text>
<text x="58.9" y="223.7">GND</text>
<text x="79.7" y="223.3">VCC_12V</text>
<text x="104.6" y="223.3">+5V</text>
<text x="126.9" y="223.3">+3V3</text>
<text x="149.3" y="223.3">+5V_A</text>
<text x="169.9" y="223.3">+12V_GATE</text>
</g>
<g font-size="1.8" fill="#a90000">
<text x="69.1" y="63.2">2</text>
<text x="75.9" y="60.4" transform="rotate(-90 75.9 60.4)">3</text>
<text x="81.8" y="65.8">1</text>
<text x="168.2" y="65.8">3</text>
<text x="186" y="65.8">5</text>
<text x="264.7" y="65.8">3</text>
<text x="277.4" y="65.8">2</text>
<text x="69.1" y="68.3">4</text>
<text x="168.2" y="70.9">2</text>
<text x="186" y="70.9">1</text>
<text x="186" y="68.3">6</text>
<text x="177.5" y="75.6" transform="rotate(-90 177.5 75.6)">4</text>
<text x="271.5" y="73.1" transform="rotate(-90 271.5 73.1)">1</text>
<text x="51.4" y="81">1</text>
<text x="58.2" y="78.2" transform="rotate(-90 58.2 78.2)">3</text>
<text x="58.2" y="85.8" transform="rotate(-90 58.2 85.8)">2</text>
<text x="129.3" y="111.2" transform="rotate(-90 129.3 111.2)">3</text>
<text x="122.5" y="114">2</text>
<text x="122.5" y="119.1">4</text>
<text x="135.2" y="116.6">1</text>
<text x="99.6" y="129.3">1</text>
<text x="106.4" y="126.4" transform="rotate(-90 106.4 126.4)">3</text>
<text x="106.4" y="134.1" transform="rotate(-90 106.4 134.1)">2</text>
</g>
</svg>
